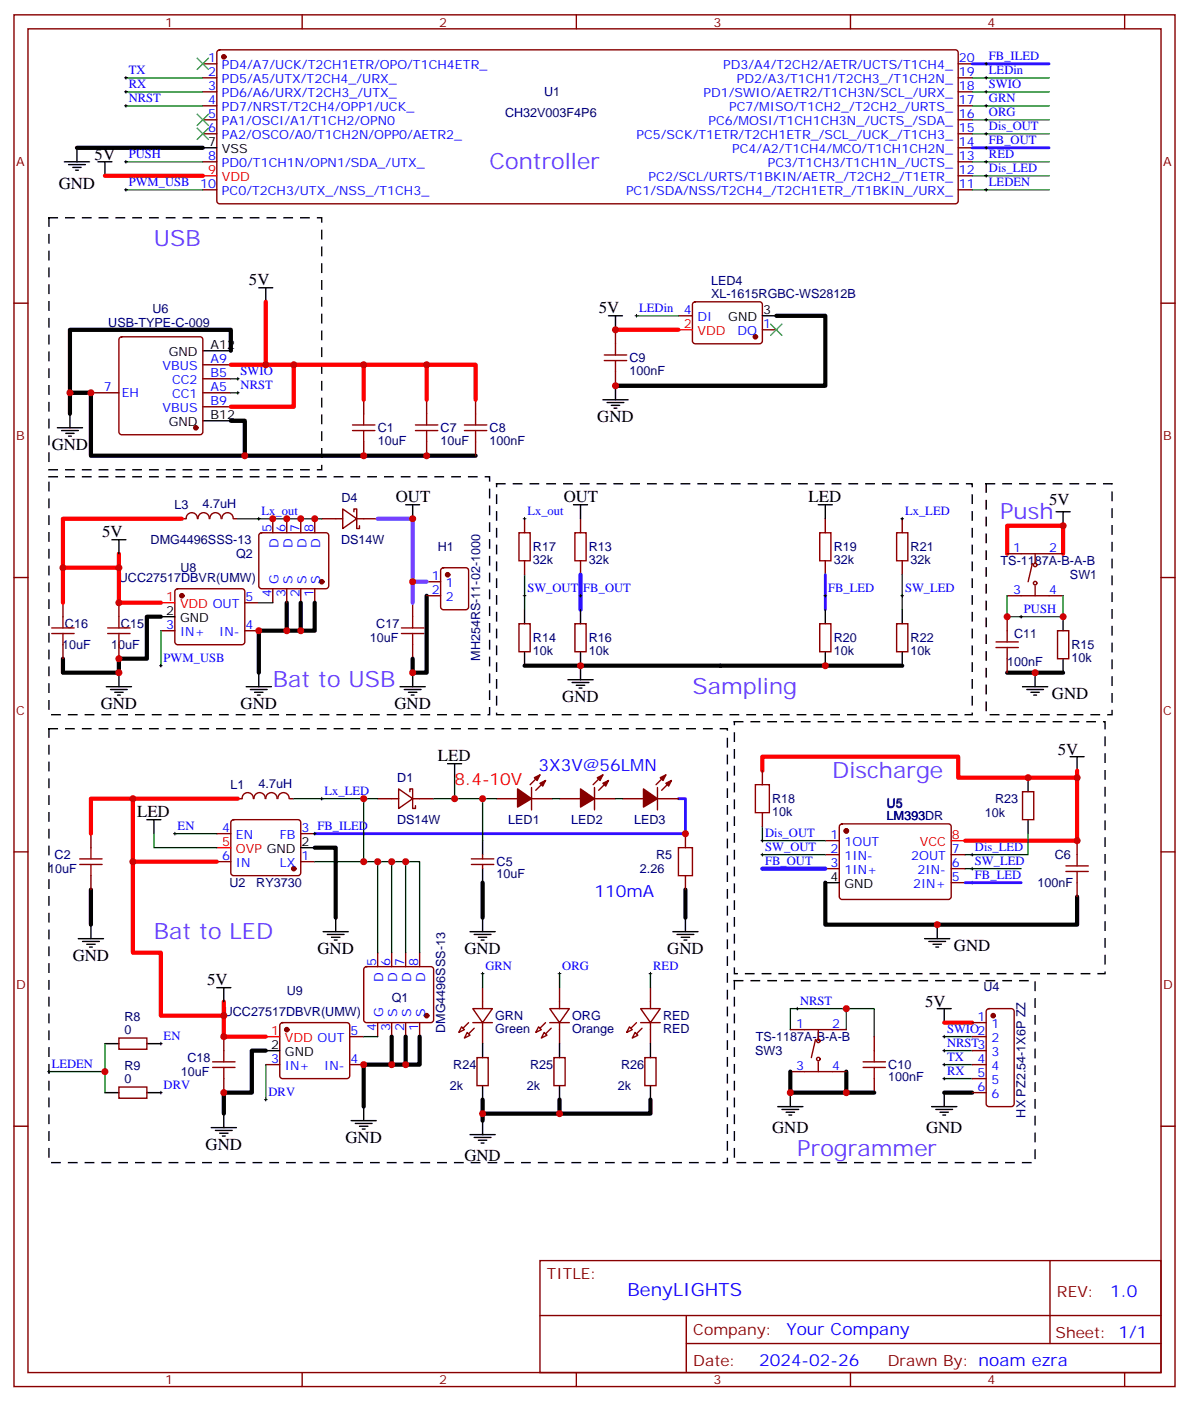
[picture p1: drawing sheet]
<svg xmlns="http://www.w3.org/2000/svg" width="300mm" height="353mm" viewBox="0 0 300 353" stroke-linecap="round" stroke-linejoin="round" font-family="sans-serif">
<g fill="none" stroke="#870000" stroke-width=".35">
<path d="M3.5 3.7h292.8v345.8h-292.8zM7.1 7.3h285.7v338.6h-285.7zM51.2 16.1h3.5M51.2 19.6h3.5M54.9 12.8l.5-.2h185.5a.71 .71 0 0 1 .8 .7v37.4l-.3 .5-.5 .2h-185.5l-.5-.3-.2-.4v-37.4zM76.2 3.7v3.6M145.3 3.7v3.6M214.5 3.7v3.6M241.7 16.1h3.5M241.7 19.6h3.5M283.6 3.7v3.6M51.2 23.1h3.5"/>
<path d="M51.2 26.7h3.5M51.2 30.2h3.5M51.2 33.7h3.5M241.7 23.1h3.5M241.7 26.7h3.5M241.7 30.2h3.5M241.7 33.7h3.5M241.7 37.3h3.5M51.2 40.8h3.5M51.2 47.8h3.5M241.7 40.8h3.5M241.7 47.8h3.5"/>
<path d="M241.7 44.3h3.5M3.5 76.4h3.6M171.1 79.6h3.5M174.9 76.3l.4-.2h16.3a.71 .71 0 0 1 .7 .7v9.1l-.5 .7h-16.5l-.5-.2-.2-.5v-9.1zM292.8 76.4h3.5M22.9 99h7.1M30.2 85.1l.5-.2h19.7a.71 .71 0 0 1 .8 .7v23.3l-.3 .5-.5 .2h-19.7l-.5-.3-.2-.4v-23.3zM51.2 99h7M51.2 91.9h7M51.2 95.5h7M155.2 83.1v3.5M155.2 93.7v3.5"/>
<path d="M192.3 83.1h3.5M51.2 102.5h7M91.7 100.8v3.5M91.7 111.3v3.6M107.6 100.8v3.5M107.6 111.3v3.6M119.9 100.8v3.5M119.9 111.3v3.6M45.9 130.7h1M47 130.7a1.41 1.41 0 0 1 1.4-1.5 1.41 1.41 0 0 1 1.4 1.5M50 130.7a1.41 1.41 0 0 1 1.4-1.5 1.41 1.41 0 0 1 1.4 1.5M52.9 130.7a1.41 1.41 0 0 1 1.4-1.5 1.41 1.41 0 0 1 1.4 1.5"/>
<path d="M56 130.7a1.41 1.41 0 0 1 1.4-1.5 1.41 1.41 0 0 1 1.4 1.5M58.9 130.7h1.1M65.5 134.5l.5-.2h16.2a.71 .71 0 0 1 .7 .7v12.7l-.2 .5-.5 .2h-16.2l-.5-.3-.2-.4v-12.7zM68.8 130.7v3.6M72.3 130.7v3.6M75.8 130.7v3.6M79.4 130.7v3.6M81.1 130.7h5.3M86.4 128.3l3.6 2.4-3.6 2.5zM89.3 129v-.7h.7v4.9h.7v-.7M90 130.7h5.2M132.3 130.7v3.6"/>
<path d="M146.4 130.7v3.6M208.1 130.7v3.6M227.5 130.7v3.6M254 139.6h14.1M261.1 139.6v2.4M3.5 145.6h3.6M15.9 151.9v3.5M30 151.9v3.5M40.6 159h3.5M44.3 148.6l.5-.2h16.2a.71 .71 0 0 1 .7 .7v12.7l-.2 .5-.5 .2h-16.2l-.5-.2-.2-.5v-12.7zM61.7 159h3.6M61.7 151.9h3.6"/>
<path d="M68.8 148.4v3.5M72.3 148.4v3.5M75.8 148.4v3.5M79.4 148.4v3.5M104.1 151.9v3.5M107.6 150.1h3.5M107.6 146.6h3.5M111.4 143.3l.4-.2h5.7a.71 .71 0 0 1 .7 .7l-.1 9.4-.6 .5h-5.7l-.5-.3-.2-.4v-9.2zM130.9 157.2h2.8v7.1h-2.8zM132.3 141.3v3.6M145 157.2h2.8v7.1h-2.8zM146.4 141.3v3.6"/>
<path d="M206.7 157.2h2.8v7.1h-2.8zM208.1 141.3v3.6M226.1 157.2h2.9v7.1h-2.9zM227.5 141.3v3.6M254 150.1h14.1M254 155.4v3.6M260.3 142l-1 4.6M261.1 147.7v2.4M266.7 159h2.8v7h-2.8zM292.8 145.6h3.5M15.9 162.5v3.5M30 162.5v3.5"/>
<path d="M104.1 162.5v3.5M254 166v3.5M100.5 198.8l3.6 2.5-3.6 2.5zM103.4 199.5v-.7h.7v5h.7v-.7M134.1 198.5v5.6M136.2 195.3l-2.5 2.5M137.6 196.7l-2.5 2.5M149.9 198.5v5.6M152 195.3l-2.4 2.5M153.5 196.7l-2.5 2.5M165.8 198.5v5.6M167.9 195.3l-2.4 2.5"/>
<path d="M169.3 196.7l-2.4 2.5M192.3 194.2v3.6M257.9 199.5h2.8v7.1h-2.8zM3.5 214.7h3.6M22.9 210.1v3.5M54.7 217.2h3.5M54.7 210.1h3.5M58.4 206.8l.5-.2h16.2a.71 .71 0 0 1 .7 .7v12.7l-.2 .5-.5 .2h-16.2l-.5-.2-.2-.5v-12.7zM60 201.3h1M61.1 201.3a1.41 1.41 0 0 1 1.4-1.5 1.41 1.41 0 0 1 1.4 1.5M64.1 201.3a1.41 1.41 0 0 1 1.4-1.5 1.41 1.41 0 0 1 1.4 1.5M67.1 201.3a1.41 1.41 0 0 1 1.4-1.5 1.41 1.41 0 0 1 1.4 1.5"/>
<path d="M70.1 201.3a1.41 1.41 0 0 1 1.4-1.5 1.41 1.41 0 0 1 1.4 1.5M73 201.3h1.1M75.8 217.2h3.6M75.8 210.1h3.6M95.2 201.3h5.3M104.1 201.3h5.3M118.9 217.9h5.6M118.9 216.5h5.6M121.7 215.4v1.1M121.7 217.9v1M125.2 201.3h5.3M134.1 201.3h5.2"/>
<path d="M141.1 201.3h5.3M149.9 201.3h5.3M157 201.3h5.3M165.8 201.3h5.3M172.9 210.1v3.5M192.3 204.8v3.6M208.1 211.9h3.6M208.1 215.4h3.6M208.1 218.9h3.6M211.9 207.9l.5-.3h26.8a.71 .71 0 0 1 .7 .8v17.6l-.2 .5-.5 .2h-26.8l-.5-.2-.2-.5v-17.6zM239.9 215.4h3.5M239.9 218.9h3.5"/>
<path d="M271.6 211.9v3.5M292.8 214.7h3.5M22.9 220.7v3.5M172.9 220.7v3.5M239.9 222.5h3.5M271.6 222.5v3.5M70.8 257.9l.5-.2h16.2a.71 .71 0 0 1 .7 .7v12.7l-.2 .5-.5 .3h-16.2l-.5-.3-.2-.5v-12.7zM92 243.8l.4-.2h16.3a.71 .71 0 0 1 .7 .7v12.7l-.3 .5-.4 .2h-16.3l-.5-.2-.2-.5v-12.7zM95.2 240.1v3.5M95.2 257.7v3.6M98.8 240.1v3.5M98.8 257.7v3.6"/>
<path d="M102.3 240.1v3.5M102.3 257.7v3.6M105.8 240.1v3.5M105.8 257.7v3.6M116.4 258.8l.7 .7-1.4 .7zM119.2 254.2h5l-2.5 3.5zM119.2 257.7h5M121.7 248.9v5.3M121.7 257.7v5.3M135.8 258.8l.7 .7-1.4 .7zM138.6 254.2h5l-2.5 3.5zM138.6 257.7h5"/>
<path d="M141.1 248.9v5.3M141.1 257.7v5.3M158.7 258.8l.8 .7-1.5 .7zM161.6 254.2h4.9l-2.5 3.5zM161.6 257.7h4.9M164 248.9v5.3M164 257.7v5.3M199.3 259.5h14.1M206.4 259.5v2.5M245.2 257.7h3.5M248.9 254.4l.5-.2h5.7a.71 .71 0 0 1 .7 .7l-.1 23.6-.6 .4h-5.7l-.5-.2-.2-.5v-23.3zM30 261.6h7v2.8h-7z"/>
<path d="M30 274h7v2.8h-7zM56.4 261.3v3.5M56.4 271.9v3.5M67 268.3h3.6M88.2 268.3h3.5M88.2 261.3h3.5M117.8 260.2l.7 .7-1.4 .7zM120.3 266.6h2.8v7h-2.8zM137.2 260.2l.7 .7-1.4 .7zM139.7 266.6h2.8v7h-2.8zM160.2 260.2l.7 .7-1.4 .7zM162.6 266.6h2.9v7h-2.9z"/>
<path d="M199.3 270.1h14.1M205.7 262l-1.1 4.6M206.4 267.6v2.5M220.5 261.3v3.5M220.5 271.9v3.5M245.2 268.3h3.5M245.2 261.3h3.5M245.2 264.8h3.5M245.2 271.9h3.5M245.2 275.4h3.5M3.5 283.8h3.6M292.8 283.8h3.5"/>
<path d="M136.2 317.7h156.6v28.2h-156.6zM264.8 317.7v20.9M136.2 331.6h156.5M173.1 338.6h119.6M173.1 331.6v14.1M76.2 345.9v3.6M145.3 345.9v3.6M214.5 345.9v3.6M283.6 345.9v3.6"/>
<circle cx="261.1" cy="147" r=".44"/>
<circle cx="261.1" cy="142.4" r=".44"/>
<circle cx="206.4" cy="262.3" r=".44"/>
<circle cx="206.4" cy="266.9" r=".44"/>
</g>
<g fill="#870000" stroke="#870000" stroke-width=".35">
<path d="M136.2 197.4l1.4-.7-.7 1.4z"/>
<path d="M134.8 196l1.4-.7-.7 1.4z"/>
<path d="M130.5 198.8l3.6 2.5-3.6 2.1z"/>
<path d="M152 197.4l1.5-.7-.7 1.4z"/>
<path d="M150.6 196l1.4-.7-.7 1.4z"/>
<path d="M146.4 198.8l3.5 2.5-3.5 2.1z"/>
<path d="M167.9 197.4l1.4-.7-.7 1.4z"/>
<path d="M166.5 196l1.4-.7-.7 1.4z"/>
<path d="M162.3 198.8l3.5 2.5-3.5 2.1z"/>
<path d="M119.6 259.2l-1.4 1.4z"/>
<path d="M118.2 257.7l-1.4 1.5z"/>
<path d="M139 259.2l-1.4 1.4z"/>
<path d="M137.6 257.7l-1.4 1.5z"/>
<path d="M161.9 259.2l-1.4 1.4z"/>
<path d="M160.5 257.7l-1.4 1.5z"/>
<circle cx="56.4" cy="14.3" r=".53"/>
<circle cx="49.4" cy="107.8" r=".53"/>
<circle cx="74.1" cy="218.9" r=".53"/>
<circle cx="45.9" cy="150.1" r=".53"/>
<circle cx="81.1" cy="146.6" r=".53"/>
<circle cx="107.6" cy="256" r=".53"/>
<circle cx="72.3" cy="259.5" r=".53"/>
<circle cx="213.4" cy="209.4" r=".53"/>
<circle cx="250.5" cy="256" r=".53"/>
<circle cx="190.5" cy="84.9" r=".53"/>
<circle cx="112.9" cy="144.9" r=".53"/>
</g>
<g fill="none" stroke="#000" stroke-width=".35">
<path d="M19.4 37.3v3.5M51.2 37.3h3.5M16.2 40.8h6.4M17.3 41.5h4.2M18.3 42.2h2.2M19 42.9h.8M24.7 40.8h3.5M26.5 40.8v3.5M65.3 72.5h3.5M67 72.5v3.6M153.5 79.6h3.5M155.2 79.6v3.5"/>
<path d="M192.3 79.6h3.5M51.2 88.4h7M155.2 97.2v3.6M14.5 107.8h6.3M15.5 108.5h4.3M16.6 109.2h2.1M17.3 109.9h.7M17.6 104.3v3.5M51.2 106h7M152 100.8h6.4M153.1 101.5h4.2M154.2 102.2h2.1"/>
<path d="M154.9 102.9h.7M28.2 136h3.5M30 136v3.6M102.3 127.2h3.5M104.1 127.2v3.5M144.6 127.2h3.6M146.4 127.2v3.5M206.4 127.2h3.5M208.1 127.2v3.5M266.3 129h3.6M268.1 129v3.5M40.6 155.4h3.5"/>
<path d="M132.3 153.7v3.5M146.4 153.7v3.5M208.1 153.7v3.5M227.5 153.7v3.5M268.1 155.4v3.6M26.8 173.1h6.4M27.9 173.8h4.2M28.9 174.5h2.1M29.6 175.2h.7M30 169.5v3.6M62.1 173.1h6.3M63.1 173.8h4.3"/>
<path d="M64.2 174.5h2.1M64.9 175.2h.7M65.3 169.5v3.6M100.9 173.1h6.3M102 173.8h4.2M103 174.5h2.1M103.7 175.2h.7M104.1 169.5v3.6M132.3 164.3v3.5M143.2 171.3h6.4M144.3 172h4.2M145.3 172.7h2.2"/>
<path d="M146 173.4h.8M146.4 164.3v7M208.1 164.3v3.5M227.5 164.3v3.5M257.9 173.1h6.3M258.9 173.8h4.3M260 174.5h2.1M260.7 175.2h.7M261.1 169.5v3.6M268.1 166v3.5M112.9 192.5h3.5M114.7 192.5v3.5"/>
<path d="M259.3 196v3.5M269.9 190.7h3.5M271.6 190.7v3.5M37 206.6h3.6M38.8 206.6v3.5M75.8 213.6h3.6M121.7 211.9v3.5M121.7 218.9v3.6M259.3 206.6v3.5M19.8 236.6h6.3M20.8 237.3h4.2M21.9 238h2.1"/>
<path d="M22.6 238.7h.7M22.9 233v3.6M81.5 234.8h6.3M82.5 235.5h4.3M83.6 236.2h2.1M84.3 236.9h.7M84.7 231.3v3.5M118.5 234.8h6.4M119.6 235.5h4.2M120.6 236.2h2.2M121.4 236.9h.7M121.7 231.3v3.5"/>
<path d="M169.7 234.8h6.3M170.7 235.5h4.3M171.8 236.2h2.1M172.5 236.9h.7M172.9 231.3v3.5M208.1 222.5h3.6M233.2 236.6h6.3M234.2 237.3h4.3M235.3 238h2.1M236 238.7h.7M236.4 233v3.6M54.7 248.9h3.5"/>
<path d="M56.4 248.9v3.5M236.4 254.2h3.5M238.1 254.2v3.5M26.5 263h3.5M26.5 275.4h3.5M37 263h3.6M37 275.4h3.6M67 264.8h3.6M91.7 278.9v3.5M121.7 263v3.6M121.7 273.6v3.5M141.1 263v3.6"/>
<path d="M141.1 273.6v3.5M164 263v3.6M164 273.6v3.5M196.1 278.9h6.4M197.2 279.6h4.2M199.3 275.4v3.5M234.9 278.9h6.4M236 279.6h4.2M238.1 275.4v3.5M53.3 284.2h6.3M54.3 284.9h4.3M55.4 285.6h2.1"/>
<path d="M56.1 286.3h.7M56.4 280.7v3.5M88.5 282.4h6.4M89.6 283.1h4.2M90.7 283.8h2.1M91.4 284.6h.7M118.5 286h6.4M119.6 286.7h4.2M120.6 287.4h2.2M121.4 288.1h.7M121.7 282.4v3.6M198.3 280.3h2.1"/>
<path d="M199 281h.7M237.1 280.3h2.1M237.8 281h.7"/>
</g>
<path d="M51.2 44.3h3.5M171.1 83.1h3.5M40.6 151.9h3.5M54.7 213.6h3.5M239.9 211.9h3.5M67 261.3h3.6" fill="none" stroke="#f00" stroke-width=".35"/>
<g fill="none" stroke="#008700" stroke-width=".35">
<path d="M31.7 19.6h19.5M245.2 19.6h19.4M31.7 23.1h19.5M31.7 26.7h19.5M245.2 23.1h19.4M245.2 26.7h19.4M245.2 30.2h19.4M245.2 33.7h19.4M31.7 40.8h19.5M31.7 47.8h19.5M245.2 40.8h19.4M245.2 47.8h19.4"/>
<path d="M245.2 44.3h19.4M160.5 79.6h10.6M58.2 99h1.8M58.2 95.5h1.8M60 130.7h21.1M40.6 159v8.8M65.3 151.9h3.5M132.3 144.9v8.8M227.5 144.9v8.8M254 150.1v5.3h14.1v-5.3M114.7 196v5.3h-5.3M38.8 210.1v3.5h15.9"/>
<path d="M44.1 210.1h10.6M74.1 201.3h17.6v15.9h-12.3M91.7 217.2h3.5v22.9M91.7 201.3h3.5M95.2 217.2h3.6v22.9M98.8 217.2h3.5v22.9M102.3 217.2h3.5v22.9M114.7 201.3h10.5M121.7 201.3v10.6M139.3 201.3h1.8M155.2 201.3h1.8M192.3 208.4v3.5h15.8"/>
<path d="M192.3 215.4h15.8M243.4 218.9h14.1M259.3 210.1v5.3h-15.9M121.7 245.4v3.5M141.1 245.4v3.5M164 245.4v3.5M199.3 259.5v-5.3h14.1v5.3M213.4 254.2h7.1v7.1M26.5 263v7.1h-14.2M26.5 270.1v5.3M67 268.3v8.8M91.7 261.3h3.5"/>
<path d="M238.1 261.3h7.1M238.1 264.8h7.1M238.1 268.3h7.1M238.1 271.9h7.1"/>
</g>
<g fill="none" stroke="#f00" stroke-width="1.1">
<path d="M26.5 44.3h24.7M67 76.1v15.8M58.2 91.9h33.5v8.9M74.1 91.9v10.6h-15.9M91.7 91.9h28.2v8.9M107.6 91.9v8.9M155.2 83.1h15.9M30 139.6v12.3h10.6M45.9 130.7h-30v21.2M254 139.6v-7.1h14.1v7.1M15.9 143.1h14.1M192.3 194.2v-3.5h49.4v5.3h29.9"/>
<path d="M271.6 194.2v17.7h-28.2M33.5 201.3h-10.6v8.8M33.5 217.2v22.9h7.1v15.9h15.8M60 201.3h-26.5v15.9h21.2M56.4 252.4v8.9h10.6M238.1 257.7h7.1"/>
</g>
<g fill="none" stroke="#000" stroke-width="1.1">
<path d="M19.4 37.3h31.8M195.8 79.6h12.3v17.6h-52.9M58.2 88.4v-5.3h-40.6v15.9M17.6 104.3v-5.3h5.3v15.9h38.8M58.2 106h3.5v8.9h58.2M40.6 155.4h-3.6v10.6h-7v3.5h-14.1v-3.5M72.3 151.9v7.1h-7v10.5M75.8 151.9v7.1h-3.5M79.4 151.9v7.1h-3.6M107.6 150.1v19.4h-3.5v-3.5M132.3 167.8h95.2M254 169.5h14.1"/>
<path d="M79.4 213.6h5.3v17.7M22.9 224.2v8.8M121.7 222.5v8.8M172.9 224.2v7.1M208.1 222.5v10.5h63.5v-7M67 264.8h-3.5v10.6h-7.1v5.3M98.8 261.3v7h-7.1v10.6M102.3 261.3v7h-3.5M105.8 261.3v7h-3.5M121.7 277.1v3.6h42.3v-3.6M141.1 277.1v3.6M199.3 270.1v5.3h21.2"/>
<path d="M213.4 270.1v5.3M238.1 275.4h7.1M121.7 280.7v1.7"/>
</g>
<g fill="none" stroke="#a10000" stroke-width=".35">
<path d="M152.4 90.9h5.6M152.4 89.5h5.6M155.2 86.6v2.9M155.2 90.9v2.8M88.9 108.5h5.6M88.9 107.1h5.6M91.7 104.3v2.8M91.7 108.5v2.8M104.8 108.5h5.6M104.8 107.1h5.6M107.6 104.3v2.8M107.6 108.5v2.8"/>
<path d="M117.1 108.5h5.7M117.1 107.1h5.7M119.9 104.3v2.8M119.9 108.5v2.8M130.9 134.3h2.8v7h-2.8zM145 134.3h2.8v7h-2.8zM206.7 134.3h2.8v7h-2.8zM226.1 134.3h2.9v7h-2.9zM13.1 159.7h5.6M13.1 158.3h5.6M15.9 155.4v2.9M15.9 159.7v2.8"/>
<path d="M27.2 159.7h5.6M27.2 158.3h5.6M30 155.4v2.9M30 159.7v2.8M101.2 159.7h5.7M101.2 158.3h5.7M104.1 155.4v2.9M104.1 159.7v2.8M254 159v2.8M251.2 163.2h5.6M251.2 161.8h5.6M254 163.2v2.8"/>
<path d="M190.5 197.8h3.5v7h-3.5zM20.1 217.9h5.7M20.1 216.5h5.7M22.9 213.6v2.9M22.9 217.9v2.8M171.1 213.6h3.5v7.1h-3.5zM268.8 219.6h5.7M268.8 218.2h5.7M271.6 215.4v2.8M271.6 219.6v2.9M53.6 269h5.7M53.6 267.6h5.7"/>
<path d="M56.4 264.8v2.8M56.4 269v2.9M217.7 269h5.6M217.7 267.6h5.6M220.5 264.8v2.8M220.5 269v2.9"/>
</g>
<path d="M12.3 54.9h68.8v63.5h-68.8zM12.3 120.2h111.2v59.9h-111.2zM125.2 121.9h120v58.2h-120zM248.7 121.9h31.8v58.2h-31.8zM12.3 183.7h171.1v109.3h-171.1zM185.2 181.9h93.5v63.5h-93.5zM185.2 247.2h75.9v45.8h-75.9z" fill="none" stroke="#000" stroke-width=".35" stroke-dasharray="2.1 2.1"/>
<g fill="none" stroke="#000" stroke-width=".25">
<path d="M31.4 19.6h.7M31.7 19.3v.7M248.4 19.6h.7M248.4 16.1h.7M248.7 15.7v.7M248.7 19.3v.7M31.4 23.1h.7M31.4 26.7h.7M31.7 22.8v.7M31.7 26.3v.7M248.4 23.1h.7M248.4 26.7h.7"/>
<path d="M248.4 37.3h.7M248.4 30.2h.7M248.4 33.7h.7M248.7 22.8v.7M248.7 26.3v.7M248.7 29.8v.8M248.7 33.4v.7M248.7 36.9v.7M31.4 47.8h.7M31.4 40.8h.7M31.7 40.4v.7M31.7 47.5v.7"/>
<path d="M248.4 44.3h.7M248.4 47.8h.7M248.4 40.8h.7M248.7 40.4v.7M248.7 44v.7M248.7 47.5v.7M160.2 79.6h.7M160.5 79.2v.7M59.6 99h.7M59.6 95.5h.7M60 95.1v.7M60 98.6v.7"/>
<path d="M64.9 130.7h.7M65.3 130.4v.7M131.9 130.7h.7M132.3 130.4v.7M227.2 130.7h.7M227.5 130.4v.7M131.9 150.1h.7M132.3 149.8v.7M146 150.1h.8M146.4 149.8v.7M207.8 150.1h.7M208.1 149.8v.7"/>
<path d="M227.2 150.1h.7M227.5 149.8v.7M257.2 155.4h.7M257.5 155.1v.7M40.2 167.8h.7M40.6 167.4v.7M43.7 210.1h.7M44.1 209.8v.7M79 210.1h.7M79.4 209.8v.7M80.8 201.3h.7M81.1 200.9v.7"/>
<path d="M191.9 215.4h.7M191.9 218.9h.7M191.9 211.9h.7M192.3 211.5v.7M192.3 215.1v.7M192.3 218.6v.7M244.8 215.4h.7M244.8 218.9h.7M245.2 215.1v.7M245.2 218.6v.7M244.8 222.5h.7M245.2 222.1v.7"/>
<path d="M121.4 245.4h.7M121.7 245v.7M140.8 245.4h.7M141.1 245v.7M163.7 245.4h.7M164 245v.7M200.7 254.2h.7M201.1 253.9v.7M12 270.1h.7M12.3 269.7v.7M40.2 275.4h.7M40.2 263h.7"/>
<path d="M40.6 262.7v.7M40.6 275v.7M66.7 277.1h.7M67 276.8v.7M237.8 264.8h.7M237.8 261.3h.7M237.8 268.3h.7M237.8 271.9h.7M238.1 260.9v.7M238.1 264.4v.7M238.1 268v.7M238.1 271.5v.7"/>
</g>
<path d="M245.2 16.1h19.4M245.2 37.3h19.4M208.1 144.9v8.8M171.1 201.3h1.8v8.8h-93.5M243.4 222.5h14.1" fill="none" stroke="#30f" stroke-width=".71"/>
<path d="M95.2 130.7h8.9v21.2M104.1 146.6h3.5" fill="none" stroke="#93f" stroke-width="1.1"/>
<path d="M146.4 144.9v8.8M192.3 218.9h15.8" fill="none" stroke="#30f" stroke-width="1.1"/>
<path d="M49.7 14.7l2.9 2.8M52.6 14.7l-2.9 2.8M49.7 28.8l2.9 2.8M49.7 32.3l2.9 2.8M52.6 28.8l-2.9 2.8M52.6 32.3l-2.9 2.8M194.4 81.7l2.8 2.8M197.2 81.7l-2.8 2.8" fill="none" stroke="#3c3" stroke-width=".35"/>
<g fill="#c00">
<circle cx="22.9" cy="99" r=".88"/>
<circle cx="17.6" cy="99" r=".88"/>
<circle cx="91.7" cy="114.9" r=".88"/>
<circle cx="172.9" cy="210.1" r=".88"/>
<circle cx="121.7" cy="201.3" r=".88"/>
<circle cx="91.7" cy="201.3" r=".88"/>
<circle cx="114.7" cy="201.3" r=".88"/>
<circle cx="30" cy="151.9" r=".88"/>
<circle cx="30" cy="166" r=".88"/>
<circle cx="30" cy="169.5" r=".88"/>
<circle cx="68.8" cy="130.7" r=".88"/>
<circle cx="72.3" cy="130.7" r=".88"/>
<circle cx="75.8" cy="130.7" r=".88"/>
<circle cx="79.4" cy="130.7" r=".88"/>
<circle cx="65.3" cy="159" r=".88"/>
<circle cx="72.3" cy="159" r=".88"/>
<circle cx="75.8" cy="159" r=".88"/>
<circle cx="104.1" cy="130.7" r=".88"/>
<circle cx="56.4" cy="261.3" r=".88"/>
<circle cx="56.4" cy="275.4" r=".88"/>
<circle cx="91.7" cy="268.3" r=".88"/>
<circle cx="98.8" cy="268.3" r=".88"/>
<circle cx="102.3" cy="268.3" r=".88"/>
<circle cx="91.7" cy="217.2" r=".88"/>
<circle cx="95.3" cy="217.2" r=".88"/>
<circle cx="98.8" cy="217.2" r=".88"/>
<circle cx="102.3" cy="217.2" r=".88"/>
<circle cx="146.4" cy="167.8" r=".88"/>
<circle cx="61.7" cy="114.9" r=".88"/>
<circle cx="26.5" cy="270.1" r=".88"/>
<circle cx="261.1" cy="169.5" r=".88"/>
<circle cx="213.4" cy="254.2" r=".88"/>
<circle cx="213.4" cy="275.4" r=".88"/>
<circle cx="199.3" cy="275.4" r=".88"/>
<circle cx="254" cy="155.4" r=".88"/>
<circle cx="236.4" cy="233" r=".88"/>
<circle cx="141.1" cy="280.7" r=".88"/>
<circle cx="268.1" cy="132.5" r=".88"/>
<circle cx="268.1" cy="155.4" r=".88"/>
<circle cx="121.7" cy="280.7" r=".88"/>
<circle cx="271.6" cy="196" r=".88"/>
<circle cx="259.3" cy="196" r=".88"/>
<circle cx="155.2" cy="83.1" r=".88"/>
<circle cx="155.2" cy="97.2" r=".88"/>
<circle cx="208.1" cy="167.8" r=".88"/>
<circle cx="271.6" cy="211.9" r=".88"/>
<circle cx="67" cy="91.9" r=".88"/>
<circle cx="74.1" cy="91.9" r=".88"/>
<circle cx="107.6" cy="114.9" r=".88"/>
<circle cx="91.7" cy="91.9" r=".88"/>
<circle cx="107.6" cy="91.9" r=".88"/>
<circle cx="104.1" cy="169.5" r=".88"/>
<circle cx="104.1" cy="146.6" r=".88"/>
<circle cx="30" cy="143.1" r=".88"/>
<circle cx="15.9" cy="143.1" r=".88"/>
<circle cx="33.5" cy="217.2" r=".88"/>
<circle cx="33.5" cy="201.3" r=".88"/>
<circle cx="56.4" cy="256" r=".88"/>
</g>
<g font-size="5.6" fill="#63f">
<text x="123.5" y="42.5">Controller</text>
<text x="38.8" y="61.9">USB</text>
<text x="252.2" y="130.7">Push</text>
<text x="68.8" y="173.1">Bat to USB</text>
<text x="174.6" y="174.8">Sampling</text>
<text x="209.9" y="196">Discharge</text>
<text x="38.8" y="236.6">Bat to LED</text>
<text x="201.1" y="291.3">Programmer</text>
</g>
<text font-size="4.6" fill="#00f" x="158.3" y="326.7">BenyLIGHTS</text>
<g font-size="4.2">
<text x="23.9" y="40.4">5V</text>
<text x="14.8" y="47.5">GND</text>
<text x="62.8" y="71.8">5V</text>
<text x="151" y="78.9">5V</text>
<text x="150.6" y="106.4">GND</text>
<text x="13.1" y="113.5">GND</text>
<text x="99.8" y="126.5">OUT</text>
<text x="142.2" y="126.5">OUT</text>
<text x="203.9" y="126.5">LED</text>
<text x="264.6" y="127.2">5V</text>
<text x="25.8" y="135.3">5V</text>
<text x="25.4" y="178.7">GND</text>
<text x="60.7" y="178.7">GND</text>
<text x="99.5" y="178.7">GND</text>
<text x="141.8" y="177">GND</text>
<text x="265.3" y="176.2">GND</text>
<text x="110.4" y="191.8">LED</text>
<text x="266.8" y="190.4">5V</text>
<text x="34.6" y="205.9">LED</text>
<text x="240.6" y="239.7">GND</text>
<text x="18.3" y="242.2">GND</text>
<text x="80.1" y="240.5">GND</text>
<text x="117.1" y="240.5">GND</text>
<text x="168.3" y="240.5">GND</text>
<text x="52.2" y="248.2">5V</text>
<text x="233.3" y="253.9">5V</text>
<text x="194.7" y="285.6">GND</text>
<text x="233.5" y="285.6">GND</text>
<text x="51.9" y="289.8">GND</text>
<text x="87.1" y="288.1">GND</text>
<text x="117.1" y="292.7">GND</text>
</g>
<text font-size="4.2" fill="#f00" x="114.7" y="197.8">8.4-10V</text>
<g font-size="4.2" fill="#00f">
<text x="135.8" y="194.2">3X3V@56LMN</text>
<text x="149.9" y="226">110mA</text>
<text x="280" y="327">1.0</text>
<text x="198.3" y="336.5">Your Company</text>
<text x="191.4" y="344.3">2024-02-26</text>
</g>
<g font-size="3.9" fill="#800">
<text x="137.9" y="322.3">TITLE:</text>
<text x="266.6" y="327">REV:</text>
<text x="174.8" y="336.5">Company:</text>
<text x="266.2" y="337.1">Sheet: 1/1</text>
<text x="174.8" y="344.2">Date:</text>
<text x="223.9" y="344.3">Drawn By: noam ezra</text>
</g>
<g font-size="3.2" fill="#800">
<text x="41.6" y="6.7">1</text>
<text x="110.8" y="6.7">2</text>
<text x="179.9" y="6.7">3</text>
<text x="249.1" y="6.7">4</text>
<text x="4.1" y="41.8">A</text>
<text x="293.3" y="41.8">A</text>
<text x="4.1" y="111">B</text>
<text x="293.3" y="111">B</text>
<text x="4.1" y="180.1">C</text>
<text x="293.3" y="180.1">C</text>
<text x="4.1" y="249.3">D</text>
<text x="293.3" y="249.3">D</text>
<text x="41.6" y="348.9">1</text>
<text x="110.8" y="348.9">2</text>
<text x="179.9" y="348.9">3</text>
<text x="249.1" y="348.9">4</text>
</g>
<g font-size="3.2" fill="#00f">
<text x="52.5" y="15.7">1</text>
<text x="56" y="17.5">PD4/A7/UCK/T2CH1ETR/OPO/T1CH4ETR_</text>
<text x="182.4" y="17.5">PD3/A4/T2CH2/AETR/UCTS/T1CH4_</text>
<text x="241.8" y="15.7">20</text>
<text x="249.4" y="15.2">FB_ILED</text>
<text x="32.5" y="18.7">TX</text>
<text x="32.5" y="22.3">RX</text>
<text x="52.5" y="19.3">2</text>
<text x="52.5" y="22.8">3</text>
<text x="56" y="21">PD5/A5/UTX/T2CH4_/URX_</text>
<text x="185.8" y="21">PD2/A3/T1CH1/T2CH3_/T1CH2N_</text>
<text x="241.8" y="22.8">18</text>
<text x="241.8" y="19.3">19</text>
<text x="249.4" y="22.3">SWIO</text>
<text x="249.4" y="18.7">LEDin</text>
<text x="32.5" y="25.8">NRST</text>
<text x="52.5" y="26.3">4</text>
<text x="52.5" y="29.8">5</text>
<text x="56" y="24.6">PD6/A6/URX/T2CH3_/UTX_</text>
<text x="56" y="28.1">PD7/NRST/T2CH4/OPP1/UCK_</text>
<text x="177.4" y="24.6">PD1/SWIO/AETR2/T1CH3N/SCL_/URX_</text>
<text x="183.9" y="28.1">PC7/MISO/T1CH2_/T2CH2_/URTS_</text>
<text x="241.8" y="29.8">16</text>
<text x="241.8" y="26.3">17</text>
<text x="249.4" y="29.3">ORG</text>
<text x="249.4" y="25.8">GRN</text>
<text x="52.5" y="33.4">6</text>
<text x="56" y="31.6">PA1/OSCI/A1/T1CH2/OPN0</text>
<text x="56" y="35.1">PA2/OSCO/A0/T1CH2N/OPP0/AETR2_</text>
<text x="160.5" y="35.1">PC5/SCK/T1ETR/T2CH1ETR_/SCL_/UCK_/T1CH3_</text>
<text x="178.7" y="31.6">PC6/MOSI/T1CH1CH3N_/UCTS_/SDA_</text>
<text x="241.8" y="33.4">15</text>
<text x="249.4" y="32.8">Dis_OUT</text>
<text x="32.5" y="39.9">PUSH</text>
<text x="52.5" y="40.4">8</text>
<text x="184.7" y="38.7">PC4/A2/T1CH4/MCO/T1CH1CH2N_</text>
<text x="241.8" y="40.4">13</text>
<text x="241.8" y="36.9">14</text>
<text x="249.4" y="36.4">FB_OUT</text>
<text x="249.4" y="39.9">RED</text>
<text x="32.5" y="47">PWM_USB</text>
<text x="50.5" y="47.5">10</text>
<text x="56" y="42.2">PD0/T1CH1N/OPN1/SDA_/UTX_</text>
<text x="163.6" y="45.7">PC2/SCL/URTS/T1BKIN/AETR_/T2CH2_/T1ETR_</text>
<text x="193.6" y="42.2">PC3/T1CH3/T1CH1N_/UCTS_</text>
<text x="241.8" y="47.5">11</text>
<text x="241.8" y="44">12</text>
<text x="249.4" y="43.4">Dis_LED</text>
<text x="249.4" y="47">LEDEN</text>
<text x="56" y="49.2">PC0/T2CH3/UTX_/NSS_/T1CH3_</text>
<text x="157.9" y="49.2">PC1/SDA/NSS/T2CH4_/T2CH1ETR_/T1BKIN_/URX_</text>
<text x="161.2" y="78.7">LEDin</text>
<text x="172.4" y="79.2">4</text>
<text x="175.9" y="81">DI</text>
<text x="192.4" y="82.8">1</text>
<text x="186" y="84.5">DO</text>
<text x="41" y="93.3">VBUS</text>
<text x="53.1" y="91.6">A9</text>
<text x="53.1" y="95.1">B5</text>
<text x="60.7" y="94.6">SWIO</text>
<text x="26.2" y="98.6">7</text>
<text x="30.7" y="100">EH</text>
<text x="43.4" y="100.4">CC1</text>
<text x="43.4" y="96.9">CC2</text>
<text x="53.1" y="98.6">A5</text>
<text x="60.7" y="98.1">NRST</text>
<text x="41" y="103.9">VBUS</text>
<text x="53.1" y="102.2">B9</text>
<text x="66" y="129.9">Lx_out</text>
<text x="133" y="129.9">Lx_out</text>
<text x="228.2" y="129.9">Lx_LED</text>
<text x="68.4" y="134.1" transform="rotate(-90 68.4 134.1)">5</text>
<text x="72" y="134.1" transform="rotate(-90 72 134.1)">6</text>
<text x="75.5" y="134.1" transform="rotate(-90 75.5 134.1)">7</text>
<text x="79" y="134.1" transform="rotate(-90 79 134.1)">8</text>
<text x="70.2" y="138" transform="rotate(-90 70.2 138)">D</text>
<text x="73.7" y="138" transform="rotate(-90 73.7 138)">D</text>
<text x="77.3" y="138" transform="rotate(-90 77.3 138)">D</text>
<text x="80.8" y="138" transform="rotate(-90 80.8 138)">D</text>
<text x="255.5" y="139.2">1</text>
<text x="264.6" y="139.2">2</text>
<text x="70.2" y="147.1" transform="rotate(-90 70.2 147.1)">G</text>
<text x="73.7" y="147.1" transform="rotate(-90 73.7 147.1)">S</text>
<text x="77.3" y="147.1" transform="rotate(-90 77.3 147.1)">S</text>
<text x="80.8" y="147.1" transform="rotate(-90 80.8 147.1)">S</text>
<text x="108.9" y="146.3">1</text>
<text x="108.9" y="149.8">2</text>
<text x="112.4" y="148">1</text>
<text x="133" y="149.3">SW_OUT</text>
<text x="147.1" y="149.3">FB_OUT</text>
<text x="208.8" y="149.3">FB_LED</text>
<text x="228.2" y="149.3">SW_LED</text>
<text x="255.5" y="149.8">3</text>
<text x="264.6" y="149.8">4</text>
<text x="61.9" y="151.6">5</text>
<text x="68.4" y="150.6" transform="rotate(-90 68.4 150.6)">4</text>
<text x="72" y="150.6" transform="rotate(-90 72 150.6)">3</text>
<text x="75.5" y="150.6" transform="rotate(-90 75.5 150.6)">2</text>
<text x="79" y="150.6" transform="rotate(-90 79 150.6)">1</text>
<text x="112.4" y="151.6">2</text>
<text x="258.2" y="154.6">PUSH</text>
<text x="41.9" y="158.6">3</text>
<text x="45.4" y="160.4">IN+</text>
<text x="55.3" y="160.4">IN-</text>
<text x="61.9" y="158.6">4</text>
<text x="41.3" y="166.9">PWM_USB</text>
<text x="81.8" y="200.4">Lx_LED</text>
<text x="44.8" y="209.2">EN</text>
<text x="56" y="209.8">4</text>
<text x="76" y="209.8">3 FB_ILED</text>
<text x="59.5" y="211.5">EN</text>
<text x="70.5" y="211.5">FB</text>
<text x="193" y="214.5">SW_OUT</text>
<text x="193" y="211">Dis_OUT</text>
<text x="209.5" y="211.5">1</text>
<text x="209.5" y="215.1">2</text>
<text x="213" y="213.3">1OUT</text>
<text x="240.1" y="215.1">7</text>
<text x="245.9" y="214.5">Dis_LED</text>
<text x="56" y="216.8">6</text>
<text x="59.5" y="218.6">IN</text>
<text x="70.6" y="218.6">LX</text>
<text x="76" y="216.8">1</text>
<text x="193" y="218.1">FB_OUT</text>
<text x="209.5" y="218.6">3</text>
<text x="213" y="216.8">1IN-</text>
<text x="213" y="220.3">1IN+</text>
<text x="229.8" y="216.8">2OUT</text>
<text x="231.4" y="220.3">2IN-</text>
<text x="240.1" y="218.6">6</text>
<text x="245.9" y="218.1">SW_LED</text>
<text x="245.9" y="221.6">FB_LED</text>
<text x="230.3" y="223.9">2IN+</text>
<text x="240.1" y="222.1">5</text>
<text x="94.9" y="243.5" transform="rotate(-90 94.9 243.5)">5</text>
<text x="98.4" y="243.5" transform="rotate(-90 98.4 243.5)">6</text>
<text x="102" y="243.5" transform="rotate(-90 102 243.5)">7</text>
<text x="105.5" y="243.5" transform="rotate(-90 105.5 243.5)">8</text>
<text x="122.4" y="244.5">GRN</text>
<text x="141.8" y="244.5">ORG</text>
<text x="164.7" y="244.5">RED</text>
<text x="96.7" y="247.4" transform="rotate(-90 96.7 247.4)">D</text>
<text x="100.2" y="247.4" transform="rotate(-90 100.2 247.4)">D</text>
<text x="103.7" y="247.4" transform="rotate(-90 103.7 247.4)">D</text>
<text x="107.2" y="247.4" transform="rotate(-90 107.2 247.4)">D</text>
<text x="96.7" y="256.4" transform="rotate(-90 96.7 256.4)">G</text>
<text x="100.2" y="256.4" transform="rotate(-90 100.2 256.4)">S</text>
<text x="103.7" y="256.4" transform="rotate(-90 103.7 256.4)">S</text>
<text x="107.2" y="256.4" transform="rotate(-90 107.2 256.4)">S</text>
<text x="201.8" y="253.3">NRST</text>
<text x="246.5" y="257.4">1</text>
<text x="41.3" y="262.1">EN</text>
<text x="88.4" y="260.9">5</text>
<text x="94.9" y="259.9" transform="rotate(-90 94.9 259.9)">4</text>
<text x="98.4" y="259.9" transform="rotate(-90 98.4 259.9)">3</text>
<text x="102" y="259.9" transform="rotate(-90 102 259.9)">2</text>
<text x="105.5" y="259.9" transform="rotate(-90 105.5 259.9)">1</text>
<text x="200.8" y="259.2">1</text>
<text x="209.9" y="259.2">2</text>
<text x="238.8" y="263.9">NRST3</text>
<text x="238.8" y="260.4">SWIO2</text>
<text x="250" y="259.2">1</text>
<text x="250" y="262.7">2</text>
<text x="13.1" y="269.2">LEDEN</text>
<text x="68.4" y="268">3</text>
<text x="71.9" y="269.7">IN+</text>
<text x="81.7" y="269.7">IN-</text>
<text x="88.4" y="268">4</text>
<text x="200.8" y="269.7">3</text>
<text x="209.9" y="269.7">4</text>
<text x="238.8" y="267.4">TX</text>
<text x="246.5" y="268">4</text>
<text x="250" y="266.2">3</text>
<text x="250" y="269.7">4</text>
<text x="41.3" y="274.5">DRV</text>
<text x="238.8" y="271">RX</text>
<text x="246.5" y="271.5">5</text>
<text x="246.5" y="275">6</text>
<text x="250" y="273.3">5</text>
<text x="67.7" y="276.3">DRV</text>
<text x="250" y="276.8">6</text>
</g>
<g font-size="3.2" fill="#000080">
<text x="127.4" y="29.6">CH32V003F4P6</text>
<text x="137.2" y="24.3">U1</text>
<text x="179.3" y="71.8">LED4</text>
<text x="179.3" y="75">XL-1615RGBC-WS2812B</text>
<text x="27.3" y="82.5">USB-TYPE-C-009</text>
<text x="38.5" y="78.9">U6</text>
<text x="158.7" y="94.4">100nF</text>
<text x="158.7" y="91.2">C9</text>
<text x="95.2" y="112">10uF</text>
<text x="95.2" y="108.9">C1</text>
<text x="111.1" y="112">10uF</text>
<text x="111.1" y="108.9">C7</text>
<text x="123.5" y="112">100nF</text>
<text x="123.5" y="108.9">C8</text>
<text x="44" y="128.3">L3</text>
<text x="51.1" y="128.2">4.7uH</text>
<text x="86.1" y="126.6">D4</text>
<text x="38" y="137.2">DMG4496SSS-13</text>
<text x="86" y="137.2">DS14W</text>
<text x="59.5" y="140.7">Q2</text>
<text x="110.4" y="138.9">H1</text>
<text x="134.4" y="142.1">32k</text>
<text x="134.4" y="138.9">R17</text>
<text x="148.5" y="142.1">32k</text>
<text x="148.5" y="138.9">R13</text>
<text x="210.3" y="142.1">32k</text>
<text x="210.3" y="138.9">R19</text>
<text x="229.7" y="142.1">32k</text>
<text x="229.7" y="138.9">R21</text>
<text x="252.4" y="142.5">TS-1187A-B-A-B</text>
<text x="30" y="146.6">UCC27517DBVR(UMW)</text>
<text x="45.5" y="144.2">U8</text>
<text x="269.8" y="146">SW1</text>
<text x="16.4" y="158.3">C16</text>
<text x="30.5" y="158.3">C15</text>
<text x="93.3" y="161.9">10uF</text>
<text x="94.9" y="158.4">C17</text>
<text x="134.4" y="161.9">R14</text>
<text x="148.5" y="161.9">R16</text>
<text x="210.3" y="161.9">R20</text>
<text x="229.7" y="161.9">R22</text>
<text x="255.8" y="160.7">C11</text>
<text x="15.6" y="163.6">10uF</text>
<text x="28" y="163.6">10uF</text>
<text x="121.1" y="166.6" transform="rotate(-90 121.1 166.6)">MH254RS-11-02-1000</text>
<text x="134.4" y="165.1">10k</text>
<text x="148.5" y="165.1">10k</text>
<text x="210.3" y="165.1">10k</text>
<text x="229.7" y="165.1">10k</text>
<text x="254" y="167.8">100nF</text>
<text x="270.2" y="166.8">10k</text>
<text x="270.2" y="163.7">R15</text>
<text x="100.2" y="197.1">D1</text>
<text x="58.1" y="198.9">L1</text>
<text x="65.2" y="198.7">4.7uH</text>
<text x="194.7" y="202.5">R18</text>
<text x="223.7" y="203.4">U5</text>
<text x="251" y="202.4">R23</text>
<text x="100.2" y="207.7">DS14W</text>
<text x="128.2" y="207.7">LED1</text>
<text x="144" y="207.7">LED2</text>
<text x="159.9" y="207.7">LED3</text>
<text x="194.7" y="205.6">10k</text>
<text x="223.6" y="206.6">LM393DR</text>
<text x="223.7" y="206.6">LM393</text>
<text x="248.4" y="206">10k</text>
<text x="12.1" y="220.1">10uF</text>
<text x="13.8" y="216.6">C2</text>
<text x="125.2" y="221.4">10uF</text>
<text x="125.2" y="218.2">C5</text>
<text x="161.4" y="220.1">2.26</text>
<text x="165.5" y="216.6">R5</text>
<text x="266" y="216.6">C6</text>
<text x="57.9" y="223.6">U2</text>
<text x="64.6" y="223.6">RY3730</text>
<text x="261.7" y="223.6">100nF</text>
<text x="72.3" y="250.7">U9</text>
<text x="248" y="249.8">U4</text>
<text x="31.4" y="257.4">R8</text>
<text x="56.4" y="256">UCC27517DBVR(UMW)</text>
<text x="98.8" y="252.4">Q1</text>
<text x="124.9" y="257.1">GRN</text>
<text x="144.3" y="257.1">ORG</text>
<text x="167.2" y="257.1">RED</text>
<text x="31.4" y="260.6">0</text>
<text x="112.3" y="260.3" transform="rotate(-90 112.3 260.3)">DMG4496SSS-13</text>
<text x="124.9" y="260.3">Green</text>
<text x="144.3" y="260.3">Orange</text>
<text x="167.2" y="260.3">RED</text>
<text x="190.6" y="262.4">TS-1187A-B-A-B</text>
<text x="31.4" y="269.7">R9</text>
<text x="47.3" y="267.7">C18</text>
<text x="114.3" y="269.5">R24</text>
<text x="133.7" y="269.5">R25</text>
<text x="156.6" y="269.5">R26</text>
<text x="190.5" y="265.9">SW3</text>
<text x="224" y="269.4">C10</text>
<text x="31.4" y="272.9">0</text>
<text x="45.6" y="271.3">10uF</text>
<text x="113.4" y="274.8">2k</text>
<text x="132.8" y="274.8">2k</text>
<text x="155.8" y="274.8">2k</text>
<text x="224" y="272.6">100nF</text>
<text x="258.7" y="281.7" transform="rotate(-90 258.7 281.7)">HX PZ2.54-1X6P ZZ</text>
</g>
<g font-size="3.2">
<text x="52.5" y="36.9">7</text>
<text x="56" y="38.7">VSS</text>
<text x="183.7" y="81">GND</text>
<text x="192.4" y="79.2">3</text>
<text x="42.6" y="89.8">GND</text>
<text x="53.1" y="88.1">A12</text>
<text x="42.6" y="107.5">GND</text>
<text x="53.1" y="105.7">B12</text>
<text x="41.9" y="155.1">2</text>
<text x="45.4" y="156.8">GND</text>
<text x="76" y="213.3">2</text>
<text x="209.5" y="222.1">4</text>
<text x="213" y="223.9">GND</text>
<text x="68.4" y="264.4">2</text>
<text x="71.9" y="266.2">GND</text>
</g>
<g font-size="3.2" fill="#f00">
<text x="52.5" y="44">9</text>
<text x="56" y="45.7">VDD</text>
<text x="172.4" y="82.8">2</text>
<text x="175.9" y="84.5">VDD</text>
<text x="41.9" y="151.6">1</text>
<text x="45.4" y="153.3">VDD OUT</text>
<text x="56" y="213.3">5</text>
<text x="59.5" y="215.1">OVP GND</text>
<text x="232" y="213.3">VCC</text>
<text x="240.1" y="211.5">8</text>
<text x="68.4" y="260.9">1</text>
<text x="71.9" y="262.7">VDD OUT</text>
</g>
</svg>
